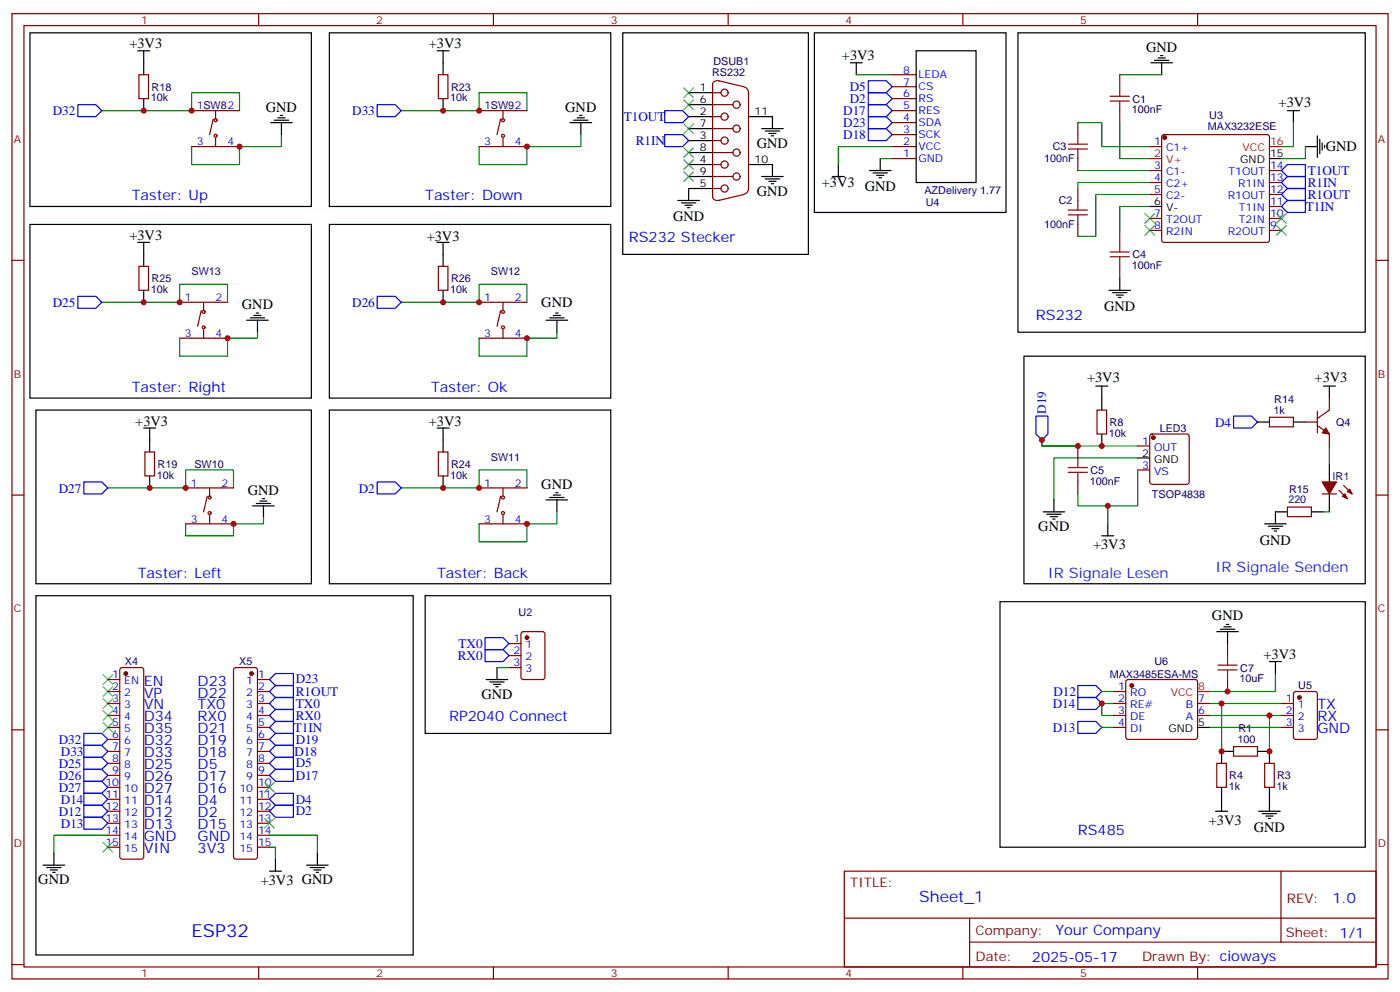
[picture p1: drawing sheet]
<svg xmlns="http://www.w3.org/2000/svg" width="412mm" height="292mm" viewBox="0 0 412 292" stroke-linecap="round" stroke-linejoin="round" font-family="sans-serif">
<g fill="none" stroke="#870000" stroke-width=".35">
<path d="M3.5 4h405.4v284.4h-405.4zM7.1 7.5h398.2v277.3h-398.2zM76.2 4v3.5M145.3 4v3.5M214.5 4v3.5M283.6 4v3.5M352.8 4v3.5M40.9 22h2.8v7.1h-2.8zM56.4 32.6h14.2M62.8 35.1l-1.1 4.6M63.5 32.6v2.5M129.1 22h2.8v7.1h-2.8z"/>
<path d="M141.1 32.6h14.1M147.5 35.1l-1.1 4.6M148.2 32.6v2.5M209.9 24.8v33.2M209.9 37.9h6M209.9 30.8h6M209.9 27.3h2.5M209.9 34.4h2.5M211.7 23.8l7.4 1.7M211.8 23.9a1.32 1.32 0 0 0-1.9 1.1M219.2 25.6a1.77 1.77 0 0 1 1.3 1.7v28.2a1.76 1.76 0 0 1-1.3 1.7M262.8 32.6h7.1"/>
<path d="M262.8 39.7h7.1M262.8 36.1h7.1M262.8 29.1h7.1M262.8 25.5h7.1M262.8 22h7.1M317.5 36.1v3.6M329.8 22v3.5M329.8 32.6v3.5M342.4 39.9l.5-.2h30.3l.5 .2 .2 .5v30.3l-.2 .5-.5 .2h-30.3l-.5-.2-.2-.5v-30.3zM56.4 43.2h14.2M63.5 40.7v2.5M141.1 43.2h14.1"/>
<path d="M148.2 40.7v2.5M209.9 52h6M209.9 44.9h6M209.9 55.5h2.5M209.9 48.5h2.5M209.9 41.4h2.5M209.9 57.9a1.4 1.4 0 0 0 1.9 1.1M219.1 57.3l-7.4 1.8M262.8 43.2h7.1M262.8 46.7h7.1M317.5 46.7v3.5M317.5 55.5v3.6"/>
<path d="M338.7 43.2h3.5M338.7 50.2h3.5M338.7 53.8h3.5M338.7 57.3h3.5M373.9 50.2h3.6M373.9 53.8h3.6M373.9 57.3h3.6M3.5 76.7h3.6M40.9 78.5h2.8v7h-2.8zM129.1 78.5h2.8v7h-2.8zM317.5 66.1v3.5M329.8 67.9v3.5"/>
<path d="M329.8 78.5v3.5M338.7 64.3h3.5M338.7 67.9h3.5M373.9 64.3h3.6M373.9 67.9h3.6M373.9 60.8h3.6M405.3 76.7h3.6M52.9 99.6h14.1M52.9 89h14.1M59.3 91.5l-1.1 4.6M60 89v2.5M60 97.2v2.4"/>
<path d="M141.1 99.6h14.1M141.1 89h14.1M147.5 91.5l-1.1 4.6M148.2 89v2.5M148.2 97.2v2.4M391.6 117.3v3.5l-3.5 2.5M42.7 133.1h2.8v7.1h-2.8zM129.1 133.1h2.8v7.1h-2.8zM317.5 131.4v3.5M323.1 120.8h2.9v7h-2.9zM335.1 131.4h3.6M335.1 138.4h3.6"/>
<path d="M338.9 128.1l.5-.3h10.2l.5 .3 .2 .5v13.4l-.2 .5-.5 .2h-10.2l-.5-.3-.2-.4v-13.4zM373.9 122.9h7.1v2.8h-7.1zM384.5 124.3h3.6M388.1 125.4l3.5 2.4v3.6M388.1 121.1v6.4M3.5 145.8h3.6M54.7 154.3h14.1M54.7 143.7h14.1M61 146.2l-1 4.6M61.7 143.7v2.5M61.7 151.8v2.5M141.1 154.3h14.1"/>
<path d="M141.1 143.7h14.1M147.5 146.2l-1.1 4.6M148.2 143.7v2.5M148.2 151.8v2.5M317.5 142v3.5M379.2 149.4h7.1v2.8h-7.1zM389.5 145.5h4.2M394.4 144.4l2.5 2.5M395.8 143l2.5 2.5M405.3 145.8h3.6M35.5 196.8l.5-.2h5.6l.5 .2 .2 .5v55.1l-.2 .5-.5 .2h-5.6l-.5-.3-.2-.4v-55.1zM69 196.8l.5-.2h5.6l.5 .2 .2 .5v55.1l-.2 .5-.5 .2h-5.6l-.5-.3-.2-.4v-55.1z"/>
<path d="M149.9 189.6h3.6M149.9 193.1h3.6M149.9 196.6h3.6M153.7 186.3l.5-.2h5.6l.7 .4v13l-.4 .6-5.9 .1-.7-.5v-12.9zM361.6 189.6v3.5M3.5 215h3.6M31.7 200.2h3.6M31.7 203.7h3.6M31.7 207.2h3.6M31.7 210.7h3.6M31.7 214.3h3.6M31.7 217.8h3.6"/>
<path d="M75.8 200.2h3.6M75.8 203.7h3.6M75.8 207.2h3.6M75.8 210.7h3.6M75.8 214.3h3.6M75.8 217.8h3.6M328.1 203.7h3.5M328.1 207.2h3.5M328.1 210.7h3.5M328.1 214.3h3.5M331.8 200.4l.5-.2h19.8l.5 .2 .2 .5v16.2l-.3 .5-.4 .2h-19.8l-.5-.2-.2-.5v-16.2zM352.8 207.2h3.5"/>
<path d="M352.8 210.7h3.5M361.6 200.2v3.5M363.4 219.9h7v2.8h-7zM377.5 207.2h3.5M377.5 210.7h3.5M377.5 214.3h3.5M381.2 203.9l.5-.2h5.6l.7 .4 .1 13-.5 .6-5.9 .1-.6-.5-.1-12.9zM405.3 215h3.6M31.7 221.3h3.6M31.7 224.9h3.6M31.7 228.4h3.6M31.7 231.9h3.6"/>
<path d="M31.7 235.4h3.6M31.7 239h3.6M75.8 221.3h3.6M75.8 224.9h3.6M75.8 228.4h3.6M75.8 231.9h3.6M75.8 235.4h3.6M75.8 239h3.6M358.4 224.9h2.8v7h-2.8zM372.5 224.9h2.9v7h-2.9zM31.7 242.5h3.6M31.7 246h3.6"/>
<path d="M31.7 249.6h3.6M75.8 242.5h3.6M75.8 246h3.6M75.8 249.6h3.6M248.7 256.6h156.6v28.2h-156.6zM377.3 256.6v20.9M248.7 270.5h156.5M285.6 277.5h119.6M285.6 270.5v14.1M3.5 284.1h3.6M76.2 284.8v3.6M145.3 284.8v3.6"/>
<path d="M214.5 284.8v3.6M283.6 284.8v3.6M352.8 284.8v3.6M405.3 284.1h3.6"/>
<circle cx="63.5" cy="35.4" r=".44"/>
<circle cx="148.2" cy="35.4" r=".44"/>
<circle cx="213.4" cy="27.3" r="1.06"/>
<circle cx="213.4" cy="34.4" r="1.06"/>
<circle cx="217" cy="30.8" r="1.06"/>
<circle cx="217" cy="37.9" r="1.06"/>
<circle cx="63.5" cy="40" r=".44"/>
<circle cx="148.2" cy="40" r=".44"/>
<circle cx="213.4" cy="41.4" r="1.06"/>
<circle cx="213.4" cy="48.5" r="1.06"/>
<circle cx="213.4" cy="55.5" r="1.06"/>
<circle cx="217" cy="52" r="1.06"/>
<circle cx="217" cy="44.9" r="1.06"/>
<circle cx="60" cy="96.4" r=".44"/>
<circle cx="60" cy="91.9" r=".44"/>
<circle cx="148.2" cy="91.9" r=".44"/>
<circle cx="148.2" cy="96.4" r=".44"/>
<circle cx="61.7" cy="151.1" r=".44"/>
<circle cx="61.7" cy="146.5" r=".44"/>
<circle cx="148.2" cy="151.1" r=".44"/>
<circle cx="148.2" cy="146.5" r=".44"/>
</g>
<g fill="none" stroke="#000" stroke-width=".35">
<path d="M8.8 9.7h82.9v51.1h-82.9zM40.6 15h3.5M42.3 15v7M97 9.7h82.9v51.1h-82.9zM128.8 15h3.5M130.5 15v7M183.4 9.7h54.7v65.2h-54.7zM239.9 9.7h56.4v52.9h-56.4zM250.5 18.5h3.5M252.2 18.5v3.5M269.9 15h17.6v38.8h-17.6zM299.9 9.7h102.3v88.2h-102.3z"/>
<path d="M339 18.5h6.4M340.1 17.8h4.2M341.1 17.1h2.2M341.8 16.4h.7M342.2 18.5v3.5M42.3 29.1v3.5M79.7 36.1h6.4M80.8 35.4h4.2M81.8 34.7h2.2M82.5 34h.8M82.9 36.1v3.6M130.5 29.1v3.5"/>
<path d="M167.9 36.1h6.4M169 35.4h4.2M170 34.7h2.2M170.7 34h.7M171.1 36.1v3.6M202.8 34.4h7.1M202.8 37.9h7.1M202.8 30.8h7.1M202.8 27.3h7.1M220.5 34.4h7v3.5M224.4 37.9h6.3M225.4 38.6h4.3"/>
<path d="M226.5 39.3h2.1M379.2 32.6h3.6M381 32.6v3.5M199.7 59.1h6.3M200.7 59.8h4.3M202.8 48.5h7.1M202.8 52h7.1M202.8 44.9h7.1M202.8 41.4h7.1M209.9 55.5h-7.1v3.6M220.5 48.5h7v3.5M224.4 52h6.3"/>
<path d="M225.4 52.7h4.3M226.5 53.4h2.1M227.2 40h.7M227.2 54.1h.7M245.2 52h3.5M246.9 48.5v3.5M256.1 50.2h6.4M257.2 50.9h4.2M258.2 51.6h2.1M258.9 52.4h.7M259.3 46.7v3.5M373.9 46.7h3.6"/>
<path d="M384.5 43.2h3.6M388.1 40v6.4M388.8 41.1v4.2M389.5 42.1v2.1M390.2 42.8v.7M8.8 66.1h82.9v51.2h-82.9zM40.6 71.4h3.5M42.3 71.4v7.1M97 66.1h82.9v51.2h-82.9zM128.8 71.4h3.5M130.5 71.4v7.1M201.8 60.5h2.1"/>
<path d="M202.5 61.2h.7M338.7 60.8h3.5M42.3 85.5v3.5M72.7 94.3h6.3M73.7 93.6h4.3M74.8 92.9h2.1M75.5 92.2h.7M75.8 94.3v3.6M130.5 85.5v3.5M160.9 94.3h6.3M161.9 93.6h4.3M163 92.9h2.1"/>
<path d="M163.7 92.2h.7M164 94.3v3.6M326.7 85.5h6.3M327.7 86.2h4.3M328.8 86.9h2.1M329.5 87.6h.7M329.8 82v3.5M301.6 104.9h100.6v67h-100.6zM322.8 113.7h3.5M324.6 113.7v7.1M389.8 113.7h3.5M391.6 113.7v3.6"/>
<path d="M10.6 120.8h81.1v51.1h-81.1zM42.3 126.1h3.6M44.1 126.1v7M97 120.8h82.9v51.1h-82.9zM128.8 126.1h3.5M130.5 126.1v7M324.6 127.8v3.6M335.1 134.9h3.6M370.4 124.3h3.5M381 124.3h3.5M391.6 136.7v5.3M44.1 140.2v3.5"/>
<path d="M74.4 149h6.4M75.5 148.3h4.2M76.6 147.6h2.1M77.3 146.9h.7M77.6 149v3.5M130.5 140.2v3.5M160.9 147.2h6.3M161.9 146.5h4.3M163 145.8h2.1M163.7 145.1h.7M164 147.2v3.6M307.3 150.8h6.3"/>
<path d="M308.3 151.5h4.3M309.4 152.2h2.1M310.1 152.9h.7M310.4 147.2v3.6M324.6 157.8h3.5M326.3 154.3v3.5M372.5 154.3h6.4M373.6 155h4.2M374.6 155.7h2.2M375.4 156.4h.7M379.2 150.8h-3.5v3.5M386.3 150.8h3.5"/>
<path d="M391.6 145.5v5.3M10.6 175.5h111.1v105.8h-111.1zM125.2 175.5h54.7v40.5h-54.7zM294.6 177.2h107.6v72.4h-107.6zM146.4 196.6v3.6M358.4 186.1h6.4M359.5 185.3h4.2M360.5 184.6h2.2M361.2 183.9h.7M361.6 186.1v3.5M373.9 194.9h3.6M375.7 194.9v3.5"/>
<path d="M143.2 200.2h6.4M144.3 200.9h4.2M145.3 201.6h2.2M146 202.3h.8M352.8 214.3h3.5M358.1 239h3.5M359.8 231.9v7.1M363.4 221.3h-3.6v3.6M370.4 221.3h3.5v3.6M370.8 239h6.3M371.8 239.7h4.3M373.9 231.9v7.1"/>
<path d="M12.7 254.8h6.3M13.8 255.6h4.2M14.8 256.3h2.1M15.5 257h.7M15.9 251.3v3.5M79.4 256.6h3.5M81.1 253.1v3.5M90.3 254.8h6.4M91.4 255.6h4.2M92.4 256.3h2.1M93.1 257h.7M93.5 251.3v3.5"/>
<path d="M372.9 240.4h2.1M373.6 241.1h.7"/>
</g>
<g fill="#870000" stroke="#870000" stroke-width=".35">
<path d="M390.5 126.1l1.1 1.7-2.1-.3z"/>
<path d="M389.5 142h4.2l-2.1 3.5z"/>
<path d="M395.5 146.2l.7-.7 .7 1.4z"/>
<path d="M396.9 144.8l.7-.7 .7 1.4z"/>
<circle cx="343.1" cy="40.5" r=".53"/>
<circle cx="339.7" cy="128.9" r=".53"/>
<circle cx="74.1" cy="198.4" r=".53"/>
<circle cx="37" cy="198.4" r=".53"/>
<circle cx="155.2" cy="187.8" r=".53"/>
<circle cx="382.8" cy="205.5" r=".53"/>
<circle cx="333.4" cy="201.9" r=".53"/>
</g>
<path d="M338.7 46.7h3.5M373.9 43.2h3.6M352.8 203.7h3.5" fill="none" stroke="#f00" stroke-width=".35"/>
<g fill="none" stroke="#008700" stroke-width=".35">
<path d="M30 32.6h26.4v-5.3h14.2v5.3M82.9 39.7v3.5h-12.3v5.3h-14.2v-5.3M118.2 32.6h22.9v-5.3h14.1v5.3M171.1 39.7v3.5h-15.9v5.3h-14.1v-5.3M252.2 22h10.6M317.5 36.1h7.1v7.1h14.1M329.8 36.1v10.6h8.9M329.8 22h12.4M381 36.1v7.1h-3.5M259.3 46.7h3.5M262.8 43.2h-15.9v5.3M317.5 50.2h21.2"/>
<path d="M338.7 53.8h-21.2v1.7M338.7 57.3h-15.9v12.3h-5.3M384.5 43.2v3.5h-7M338.7 60.8h-8.9v7.1M30 89h22.9v-5.3h14.1v5.3M75.8 97.9v1.7h-8.8v5.3h-14.1v-5.3M118.2 89h22.9v-5.3h14.1v5.3M164 97.9v1.7h-8.8v5.3h-14.1v-5.3M317.5 131.4h-10.6v-1.8v1.8h28.2M335.1 134.9h-24.7v12.3M335.1 138.4v10.6h-8.8v5.3M391.6 131.4v5.3"/>
<path d="M31.7 143.7h23v-5.3h14.1v5.3M77.6 152.5v1.8h-8.8v3.5h-14.1v-3.5M118.2 143.7h22.9v-5.3h14.1v5.3M164 150.8v3.5h-8.8v5.3h-14.1v-5.3M317.5 145.5v3.5h8.8M389.8 150.8h1.8M146.4 196.6h3.5M375.7 198.4v5.3h-19.4M324.6 214.3h3.5M324.6 203.7h3.5M328.1 207.2h-3.5v3.5h3.5M356.3 207.2h21.2"/>
<path d="M356.3 214.3h21.2M356.3 210.7h21.2M359.8 207.2v14.1M373.9 210.7v10.6M31.7 246h-15.8v5.3M79.4 249.6h1.7v3.5M79.4 246h14.1v5.3"/>
</g>
<g fill="none" stroke="#00f" stroke-width=".35">
<path d="M22.9 30.8h5.3l1.8 1.8-1.8 1.8h-5.3zM111.1 30.8h5.3l1.8 1.8-1.8 1.8h-5.3zM195.8 39.7h5.3l1.7 1.7-1.7 1.8h-5.3zM195.8 32.6h5.3l1.7 1.8-1.7 1.7h-5.3zM255.8 23.8h5.3l1.7 1.7-1.7 1.8h-5.3zM255.8 30.8h5.3l1.7 1.8-1.7 1.8h-5.3zM255.8 27.3h5.3l1.7 1.8-1.7 1.7h-5.3zM255.8 34.4h5.3l1.7 1.7-1.7 1.8h-5.3zM255.8 37.9h5.3l1.7 1.8-1.7 1.7h-5.3zM377.5 57.3l1.7-1.8h5.3v3.6h-5.3zM377.5 53.8l1.7-1.8h5.3v3.5h-5.3zM377.5 50.2l1.7-1.7h5.3v3.5h-5.3z"/>
<path d="M377.5 60.8l1.7-1.7h5.3v3.5h-5.3zM22.9 87.3h5.3l1.8 1.7-1.8 1.8h-5.3zM111.1 87.3h5.3l1.8 1.7-1.8 1.8h-5.3zM305.2 122.6h3.5v5.2l-1.8 1.8-1.7-1.8zM363.4 122.6h5.3l1.7 1.7-1.7 1.8h-5.3zM24.7 142h5.3l1.7 1.7-1.7 1.8h-5.3zM111.1 142h5.3l1.8 1.7-1.8 1.8h-5.3zM142.9 187.8h5.3l1.7 1.8-1.7 1.7h-5.3zM142.9 191.3h5.3l1.7 1.8-1.7 1.8h-5.3zM24.7 219.6h5.3l1.7 1.7-1.7 1.8h-5.3zM24.7 216h5.3l1.7 1.8-1.7 1.8h-5.3zM79.4 214.3l1.7-1.8h5.3v3.5h-5.3z"/>
<path d="M79.4 217.8l1.7-1.8h5.3v3.6h-5.3zM79.4 200.2l1.7-1.8h5.3v3.5h-5.3zM79.4 207.2l1.7-1.7h5.3v3.5h-5.3zM79.4 210.7l1.7-1.7h5.3v3.5h-5.3zM81.1 201.9h5.3v3.6h-5.3l-1.7-1.8zM317.5 205.5h5.3l1.8 1.7-1.8 1.8h-5.3zM317.5 212.5h5.3l1.8 1.8-1.8 1.7h-5.3zM317.5 201.9h5.3l1.8 1.8-1.8 1.8h-5.3zM24.7 237.2h5.3l1.7 1.8-1.7 1.7h-5.3zM24.7 233.7h5.3l1.7 1.7-1.7 1.8h-5.3zM24.7 223.1h5.3l1.7 1.8-1.7 1.7h-5.3zM24.7 226.6h5.3l1.7 1.8-1.7 1.8h-5.3z"/>
<path d="M24.7 230.2h5.3l1.7 1.7-1.7 1.8h-5.3zM79.4 224.9l1.7-1.8h5.3v3.5h-5.3zM79.4 221.3l1.7-1.7h5.3v3.5h-5.3zM79.4 239l1.7-1.8h5.3v3.5h-5.3zM79.4 228.4l1.7-1.8h5.3v3.6h-5.3zM81.1 233.7h5.3v3.5h-5.3l-1.7-1.8zM24.7 240.7h5.3l1.7 1.8-1.7 1.8h-5.3z"/>
</g>
<g fill="none" stroke="#a10000" stroke-width=".35">
<path d="M317.5 39.7v2.8M327 28.4h5.7M327 29.8h5.7M329.8 25.5v2.9M329.8 29.8v2.8M314.7 42.5h5.6M314.7 43.9h5.6M317.5 43.9v2.8M317.5 59.1v2.8M314.7 61.9h5.6M314.7 63.3h5.6M317.5 63.3v2.8"/>
<path d="M327 74.2h5.7M327 75.6h5.7M329.8 71.4v2.8M329.8 75.6v2.9M314.7 137.7h5.6M314.7 139.1h5.6M317.5 134.9v2.8M317.5 139.1v2.9M358.8 197.3h5.6M358.8 195.9h5.6M361.6 193.1v2.8M361.6 197.3v2.9"/>
</g>
<g fill="none" stroke="#3c3" stroke-width=".35">
<path d="M201.4 25.9l2.9 2.8M201.4 29.4l2.9 2.8M201.4 36.5l2.9 2.8M204.3 25.9l-2.9 2.8M204.3 29.4l-2.9 2.8M204.3 36.5l-2.9 2.8M201.4 43.5l2.9 2.9M201.4 47.1l2.9 2.8M201.4 50.6l2.9 2.8M204.3 43.5l-2.9 2.9M204.3 47.1l-2.9 2.8M204.3 50.6l-2.9 2.8"/>
<path d="M337.3 62.9l2.8 2.9M337.3 66.5l2.8 2.8M340.1 62.9l-2.8 2.9M340.1 66.5l-2.8 2.8M376.1 62.9l2.8 2.9M376.1 66.5l2.8 2.8M378.9 62.9l-2.8 2.9M378.9 66.5l-2.8 2.8M30.3 198.8l2.9 2.8M33.2 198.8l-2.9 2.8M30.3 205.8l2.9 2.8M30.3 202.3l2.9 2.8"/>
<path d="M30.3 209.3l2.9 2.9M30.3 212.9l2.9 2.8M33.2 205.8l-2.9 2.8M33.2 202.3l-2.9 2.8M33.2 209.3l-2.9 2.9M33.2 212.9l-2.9 2.8M78 230.5l2.8 2.8M80.8 230.5l-2.8 2.8M30.3 248.1l2.9 2.9M33.2 248.1l-2.9 2.9M78 241.1l2.8 2.8M80.8 241.1l-2.8 2.8"/>
</g>
<g fill="#c00">
<circle cx="42.3" cy="32.6" r=".88"/>
<circle cx="44.1" cy="143.7" r=".88"/>
<circle cx="130.5" cy="32.6" r=".88"/>
<circle cx="130.5" cy="143.7" r=".88"/>
<circle cx="42.3" cy="89" r=".88"/>
<circle cx="130.5" cy="89" r=".88"/>
<circle cx="70.6" cy="43.2" r=".88"/>
<circle cx="56.4" cy="32.6" r=".88"/>
<circle cx="141.1" cy="32.6" r=".88"/>
<circle cx="155.2" cy="43.2" r=".88"/>
<circle cx="54.7" cy="143.7" r=".88"/>
<circle cx="68.8" cy="154.3" r=".88"/>
<circle cx="141.1" cy="143.7" r=".88"/>
<circle cx="155.2" cy="154.3" r=".88"/>
<circle cx="141.1" cy="89" r=".88"/>
<circle cx="155.2" cy="99.6" r=".88"/>
<circle cx="52.9" cy="89" r=".88"/>
<circle cx="67" cy="99.6" r=".88"/>
<circle cx="306.9" cy="129.6" r=".88"/>
<circle cx="324.6" cy="131.4" r=".88"/>
<circle cx="317.5" cy="131.4" r=".88"/>
<circle cx="326.3" cy="149" r=".88"/>
<circle cx="324.6" cy="207.2" r=".88"/>
<circle cx="359.8" cy="207.2" r=".88"/>
<circle cx="373.9" cy="210.7" r=".88"/>
<circle cx="361.6" cy="203.7" r=".88"/>
<circle cx="359.8" cy="221.3" r=".88"/>
<circle cx="373.9" cy="221.3" r=".88"/>
</g>
<text font-size="5.3" fill="#00f" x="56.4" y="276">ESP32</text>
<text font-size="4.6" fill="#00f" x="270.8" y="265.6">Sheet_1</text>
<g font-size="4.2">
<text x="38.1" y="14.3">+3V3</text>
<text x="126.3" y="14.3">+3V3</text>
<text x="248" y="17.8">+3V3</text>
<text x="337.6" y="15.3">GND</text>
<text x="78.3" y="32.9">GND</text>
<text x="166.5" y="32.9">GND</text>
<text x="376.7" y="31.5">+3V3</text>
<text x="223" y="43.5">GND</text>
<text x="390.5" y="44.6">GND</text>
<text x="223" y="57.6">GND</text>
<text x="242.1" y="55.2">+3V3</text>
<text x="254.7" y="56.4">GND</text>
<text x="198.3" y="65.2">GND</text>
<text x="38.1" y="70.7">+3V3</text>
<text x="125.7" y="71">+3V3</text>
<text x="71.3" y="91.1">GND</text>
<text x="159.5" y="90.5">GND</text>
<text x="325.3" y="91.6">GND</text>
<text x="320.2" y="112.6">+3V3</text>
<text x="387.2" y="112.6">+3V3</text>
<text x="39.9" y="125.4">+3V3</text>
<text x="126.3" y="125.4">+3V3</text>
<text x="159.5" y="144">GND</text>
<text x="73" y="145.8">GND</text>
<text x="305.9" y="156.4">GND</text>
<text x="322" y="161.8">+3V3</text>
<text x="371.1" y="160.4">GND</text>
<text x="357" y="182.7">GND</text>
<text x="372.2" y="194.2">+3V3</text>
<text x="141.8" y="205.8">GND</text>
<text x="356.1" y="242.9">+3V3</text>
<text x="369.4" y="245.1">GND</text>
<text x="11.3" y="260.5">GND</text>
<text x="76.8" y="260.6">+3V3 GND</text>
</g>
<g font-size="4.2" fill="#00f">
<text x="38.8" y="59.1">Taster: Up</text>
<text x="125.2" y="59.1">Taster: Down</text>
<text x="185.2" y="71.4">RS232 Stecker</text>
<text x="305.2" y="94.3">RS232</text>
<text x="38.8" y="115.5">Taster: Right</text>
<text x="127" y="115.5">Taster: Ok</text>
<text x="40.6" y="170.2">Taster: Left</text>
<text x="128.8" y="170.2">Taster: Back</text>
<text x="42.3" y="201.9">EN</text>
<text x="58.2" y="201.9">D23</text>
<text x="42.3" y="205.5">VP</text>
<text x="42.3" y="209">VN</text>
<text x="58.2" y="205.5">D22</text>
<text x="58.2" y="209">TX0</text>
<text x="388.1" y="209">TX</text>
<text x="42.3" y="212.5">D34</text>
<text x="58.2" y="212.5">RX0</text>
<text x="132.3" y="212.5">RP2040 Connect</text>
<text x="388.1" y="212.5">RX</text>
<text x="42.3" y="216">D35</text>
<text x="42.3" y="219.6">D32</text>
<text x="58.2" y="216">D21</text>
<text x="58.2" y="219.6">D19</text>
<text x="388.1" y="216">GND</text>
<text x="42.3" y="223.1">D33</text>
<text x="42.3" y="226.6">D25</text>
<text x="58.2" y="223.1">D18</text>
<text x="58.2" y="226.6">D5</text>
<text x="42.3" y="230.2">D26</text>
<text x="42.3" y="233.7">D27</text>
<text x="58.2" y="230.2">D17</text>
<text x="58.2" y="233.7">D16</text>
<text x="42.3" y="237.2">D14</text>
<text x="58.2" y="237.2">D4</text>
<text x="42.3" y="240.7">D12</text>
<text x="42.3" y="244.3">D13</text>
<text x="58.2" y="240.7">D2</text>
<text x="58.2" y="244.3">D15</text>
<text x="42.3" y="247.8">GND</text>
<text x="42.3" y="251.3">VIN</text>
<text x="58.2" y="247.8">GND</text>
<text x="58.2" y="251.3">3V3</text>
<text x="317.5" y="246">RS485</text>
<text x="392.5" y="265.9">1.0</text>
<text x="310.9" y="275.4">Your Company</text>
<text x="304" y="283.2">2025-05-17</text>
</g>
<g font-size="4.2" fill="#03f">
<text x="308.7" y="170.2">IR Signale Lesen</text>
<text x="358.1" y="168.4">IR Signale Senden</text>
</g>
<g font-size="3.9" fill="#00f">
<text x="250.3" y="26.8">D5</text>
<text x="15.6" y="34">D32</text>
<text x="103.7" y="34">D33</text>
<text x="183.7" y="35.5">T1OUT</text>
<text x="248.4" y="33.9">D17</text>
<text x="250.3" y="30.4">D2</text>
<text x="248.4" y="37.4">D23</text>
<text x="248.4" y="40.9">D18</text>
<text x="187.3" y="42.6">R1IN</text>
<text x="385.2" y="51.5">T1OUT</text>
<text x="385.2" y="58.6">R1OUT</text>
<text x="385.2" y="55">R1IN</text>
<text x="384.7" y="62.2">T1IN</text>
<text x="15.6" y="90.4">D25</text>
<text x="103.7" y="90.4">D26</text>
<text x="308.2" y="121.9" transform="rotate(-90 308.2 121.9)">D19</text>
<text x="357.9" y="125.7">D4</text>
<text x="17.3" y="145.1">D27</text>
<text x="105.7" y="145.1">D2</text>
<text x="135.1" y="190.9">TX0</text>
<text x="134.9" y="194.4">RX0</text>
<text x="87.1" y="201.3">D23</text>
<text x="87.1" y="205">R1OUT</text>
<text x="87.1" y="208.5">TX0</text>
<text x="310.1" y="208.6">D14</text>
<text x="310.3" y="205.1">D12</text>
<text x="86.6" y="215.7">T1IN</text>
<text x="87.1" y="212">RX0</text>
<text x="310.1" y="215.6">D13</text>
<text x="17.3" y="219.2">D32</text>
<text x="87.1" y="219.1">D19</text>
<text x="17.3" y="226.1">D25</text>
<text x="17.9" y="222.6">D33</text>
<text x="86.7" y="222.5">D18</text>
<text x="87.1" y="226.1">D5</text>
<text x="17.3" y="229.7">D26</text>
<text x="17.3" y="233.2">D27</text>
<text x="87.1" y="229.7">D17</text>
<text x="17.9" y="236.7">D14</text>
<text x="87.1" y="236.7">D4</text>
<text x="17.3" y="240.3">D12</text>
<text x="17.9" y="243.8">D13</text>
<text x="87.1" y="240.2">D2</text>
</g>
<g font-size="3.9" fill="#800">
<text x="250.5" y="261.2">TITLE:</text>
<text x="379.1" y="265.9">REV:</text>
<text x="287.4" y="275.4">Company:</text>
<text x="378.7" y="276">Sheet: 1/1</text>
<text x="287.4" y="283.1">Date:</text>
<text x="336.4" y="283.2">Drawn By: cioways</text>
</g>
<g font-size="3.2" fill="#800">
<text x="41.6" y="7">1</text>
<text x="110.8" y="7">2</text>
<text x="179.9" y="7">3</text>
<text x="249.1" y="7">4</text>
<text x="318.2" y="7">5</text>
<text x="4.1" y="42.1">A</text>
<text x="405.9" y="42.1">A</text>
<text x="4.1" y="111.3">B</text>
<text x="405.9" y="111.3">B</text>
<text x="4.1" y="180.4">C</text>
<text x="405.9" y="180.4">C</text>
<text x="4.1" y="249.6">D</text>
<text x="405.9" y="249.6">D</text>
<text x="41.6" y="287.8">1</text>
<text x="110.8" y="287.8">2</text>
<text x="179.9" y="287.8">3</text>
<text x="249.1" y="287.8">4</text>
<text x="318.2" y="287.8">5</text>
</g>
<g font-size="3.2" fill="#000080">
<text x="209.7" y="22.4">RS232</text>
<text x="210.2" y="19.1">DSUB1</text>
<text x="44.4" y="29.9">10k</text>
<text x="44.7" y="26.7">R18</text>
<text x="132.6" y="29.9">10k</text>
<text x="132.9" y="26.7">R23</text>
<text x="333.4" y="33.4">100nF</text>
<text x="333.6" y="30.2">C1</text>
<text x="356.2" y="35">U3</text>
<text x="355.8" y="38.3">MAX3232ESE</text>
<text x="307.5" y="47.9">100nF</text>
<text x="310.1" y="44.3">C3</text>
<text x="272.3" y="57.3">AZDelivery 1.77</text>
<text x="272.7" y="60.5">U4</text>
<text x="311.9" y="60.2">C2</text>
<text x="307.5" y="67.3">100nF</text>
<text x="333.6" y="76.1">C4</text>
<text x="44.7" y="83.1">R25</text>
<text x="56.4" y="81.1">SW13</text>
<text x="132.9" y="83.1">R26</text>
<text x="144.6" y="81.1">SW12</text>
<text x="333.4" y="79.3">100nF</text>
<text x="44.4" y="86.3">10k</text>
<text x="132.6" y="86.3">10k</text>
<text x="375.4" y="118.7">R14</text>
<text x="326.8" y="125.5">R8</text>
<text x="375.1" y="121.8">1k</text>
<text x="393.6" y="125.5">Q4</text>
<text x="326.7" y="128.6">10k</text>
<text x="341.6" y="127.2">LED3</text>
<text x="46.4" y="137.8">R19</text>
<text x="57.3" y="137.8">SW10</text>
<text x="132.9" y="137.8">R24</text>
<text x="144.6" y="135.8">SW11</text>
<text x="46.2" y="141">10k</text>
<text x="132.6" y="141">10k</text>
<text x="321" y="142.8">100nF</text>
<text x="321.2" y="139.6">C5</text>
<text x="392.5" y="141.4">IR1</text>
<text x="339.3" y="146.6">TSOP4838</text>
<text x="379.5" y="148.3">220</text>
<text x="379.7" y="145.1">R15</text>
<text x="152.8" y="181.6">U2</text>
<text x="36.8" y="196">X4</text>
<text x="70.4" y="196">X5</text>
<text x="340.1" y="195.8">U6</text>
<text x="365.4" y="197.8">C7</text>
<text x="326.9" y="199.6">MAX3485ESA-MS</text>
<text x="365.1" y="201">10uF</text>
<text x="382.4" y="203.1">U5</text>
<text x="364.8" y="215.7">R1</text>
<text x="364.5" y="218.9">100</text>
<text x="361.9" y="232.7">1k</text>
<text x="362.1" y="229.6">R4</text>
<text x="376.1" y="232.7">1k</text>
<text x="376.2" y="229.6">R3</text>
</g>
<g font-size="3.2" fill="#00f">
<text x="266.1" y="21.7">8</text>
<text x="270.6" y="23.1">LEDA</text>
<text x="266.1" y="28.7">6</text>
<text x="266.1" y="25.2">7</text>
<text x="270.6" y="26.6">CS</text>
<text x="58" y="32.2">1SW82</text>
<text x="142.6" y="32.2">1SW92</text>
<text x="266.1" y="35.8">4</text>
<text x="266.1" y="32.2">5</text>
<text x="270.6" y="33.7">RES</text>
<text x="270.6" y="30.1">RS</text>
<text x="266.1" y="39.3">3</text>
<text x="270.6" y="40.7">SCK</text>
<text x="270.6" y="37.2">SDA</text>
<text x="58" y="42.8">3</text>
<text x="67" y="42.8">4</text>
<text x="142.6" y="42.8">3</text>
<text x="151.7" y="42.8">4</text>
<text x="266.1" y="46.4">1</text>
<text x="266.1" y="42.8">2</text>
<text x="270.6" y="47.8">GND</text>
<text x="270.6" y="44.2">VCC</text>
<text x="340" y="42.8">1</text>
<text x="343.5" y="44.6">C1+</text>
<text x="340" y="49.9">3</text>
<text x="340" y="53.4">4</text>
<text x="343.5" y="51.6">C1-</text>
<text x="361.9" y="51.6">T1OUT</text>
<text x="374.1" y="53.4">13</text>
<text x="374.1" y="49.9">14</text>
<text x="340" y="56.9">5</text>
<text x="343.5" y="55.2">C2+</text>
<text x="343.5" y="58.7">C2-</text>
<text x="361.6" y="58.7">R1OUT</text>
<text x="364.7" y="55.2">R1IN</text>
<text x="374.1" y="56.9">12</text>
<text x="340" y="64">7</text>
<text x="343.5" y="65.8">T2OUT</text>
<text x="365" y="65.8">T2IN</text>
<text x="365" y="62.2">T1IN</text>
<text x="374.1" y="64">10</text>
<text x="374.1" y="60.5">11</text>
<text x="340" y="67.5">8</text>
<text x="343.5" y="69.3">R2IN</text>
<text x="361.6" y="69.3">R2OUT</text>
<text x="374.1" y="67.5">9</text>
<text x="54.4" y="88.7">1</text>
<text x="63.5" y="88.7">2</text>
<text x="142.6" y="88.7">1</text>
<text x="151.7" y="88.7">2</text>
<text x="54.4" y="99.3">3</text>
<text x="63.5" y="99.3">4</text>
<text x="142.6" y="99.3">3</text>
<text x="151.7" y="99.3">4</text>
<text x="336.5" y="131">1</text>
<text x="340" y="132.8">OUT</text>
<text x="56.2" y="143.4">1</text>
<text x="65.3" y="143.4">2</text>
<text x="142.6" y="143.4">1</text>
<text x="151.7" y="143.4">2</text>
<text x="336.5" y="138.1">3</text>
<text x="340" y="139.8">VS</text>
<text x="56.2" y="154">3</text>
<text x="65.3" y="154">4</text>
<text x="142.6" y="154">3</text>
<text x="151.7" y="154">4</text>
<text x="151.3" y="189.2">1</text>
<text x="154.8" y="191">1</text>
<text x="151.3" y="192.8">2</text>
<text x="151.3" y="196.3">3</text>
<text x="154.8" y="194.5">2</text>
<text x="33.1" y="199.8">1</text>
<text x="33.1" y="203.3">2</text>
<text x="36.6" y="201.6">EN</text>
<text x="72.5" y="201.6">1</text>
<text x="76" y="199.8">1</text>
<text x="76" y="203.3">2</text>
<text x="154.8" y="198">3</text>
<text x="329.4" y="203.3">1</text>
<text x="33.1" y="206.9">3</text>
<text x="36.6" y="205.1">2</text>
<text x="36.6" y="208.6">3</text>
<text x="72.5" y="205.1">2</text>
<text x="72.5" y="208.6">3</text>
<text x="76" y="206.9">3</text>
<text x="329.4" y="206.9">2</text>
<text x="332.9" y="205.1">RO</text>
<text x="332.9" y="208.6">RE#</text>
<text x="349.3" y="208.6">B</text>
<text x="353" y="206.9">7</text>
<text x="378.8" y="206.9">1</text>
<text x="382.3" y="208.6">1</text>
<text x="33.1" y="210.4">4</text>
<text x="33.1" y="213.9">5</text>
<text x="36.6" y="212.2">4</text>
<text x="36.6" y="215.7">5</text>
<text x="72.5" y="212.2">4</text>
<text x="72.5" y="215.7">5</text>
<text x="76" y="210.4">4</text>
<text x="76" y="213.9">5</text>
<text x="329.4" y="210.4">3</text>
<text x="329.4" y="213.9">4</text>
<text x="332.9" y="212.2">DE</text>
<text x="332.9" y="215.7">DI</text>
<text x="349.3" y="212.2">A</text>
<text x="353" y="210.4">6</text>
<text x="378.8" y="210.4">2</text>
<text x="378.8" y="213.9">3</text>
<text x="382.3" y="212.2">2</text>
<text x="382.3" y="215.7">3</text>
<text x="33.1" y="217.5">6</text>
<text x="33.1" y="221">7</text>
<text x="36.6" y="219.2">6</text>
<text x="72.5" y="219.2">6</text>
<text x="76" y="217.5">6</text>
<text x="76" y="221">7</text>
<text x="33.1" y="224.5">8</text>
<text x="36.6" y="222.7">7</text>
<text x="36.6" y="226.3">8</text>
<text x="72.5" y="222.7">7</text>
<text x="72.5" y="226.3">8</text>
<text x="76" y="224.5">8</text>
<text x="31.1" y="231.6">10</text>
<text x="33.1" y="228">9</text>
<text x="36.6" y="229.8">9</text>
<text x="36.6" y="233.3">10</text>
<text x="70.5" y="233.3">10</text>
<text x="72.5" y="229.8">9</text>
<text x="76" y="228">9</text>
<text x="76" y="231.6">10</text>
<text x="31.1" y="235.1">11</text>
<text x="31.1" y="238.6">12</text>
<text x="36.6" y="236.9">11</text>
<text x="70.5" y="236.9">11</text>
<text x="76" y="235.1">11</text>
<text x="76" y="238.6">12</text>
<text x="31.1" y="242.1">13</text>
<text x="31.1" y="245.7">14</text>
<text x="36.6" y="240.4">12</text>
<text x="36.6" y="243.9">13</text>
<text x="70.5" y="240.4">12</text>
<text x="70.5" y="243.9">13</text>
<text x="76" y="242.1">13</text>
<text x="76" y="245.7">14</text>
<text x="31.1" y="249.2">15</text>
<text x="36.6" y="247.4">14</text>
<text x="36.6" y="251">15</text>
<text x="70.5" y="247.4">14</text>
<text x="70.5" y="251">15</text>
<text x="76" y="249.2">15</text>
</g>
<g font-size="3.2">
<text x="206.1" y="27">1</text>
<text x="206.1" y="30.5">6</text>
<text x="206.1" y="34">2</text>
<text x="222.2" y="34">11</text>
<text x="206.1" y="37.5">7</text>
<text x="206.1" y="41.1">3</text>
<text x="206.1" y="44.6">8</text>
<text x="374.1" y="46.4">15</text>
<text x="206.1" y="51.6">9</text>
<text x="206.1" y="48.1">4</text>
<text x="222.2" y="48.1">10</text>
<text x="365.4" y="48.1">GND</text>
<text x="206.1" y="55.2">5</text>
<text x="340" y="60.5">6</text>
<text x="343.5" y="62.2">V-</text>
<text x="336.5" y="134.5">2</text>
<text x="340" y="136.3">GND</text>
<text x="344.2" y="215.7">GND</text>
<text x="353" y="213.9">5</text>
</g>
<g font-size="3.2" fill="#f00">
<text x="340" y="46.4">2</text>
<text x="366" y="44.6">VCC</text>
<text x="374.1" y="42.8">16</text>
<text x="343.5" y="48.1">V+</text>
<text x="353" y="203.3">8</text>
<text x="344.9" y="205.1">VCC</text>
</g>
</svg>
